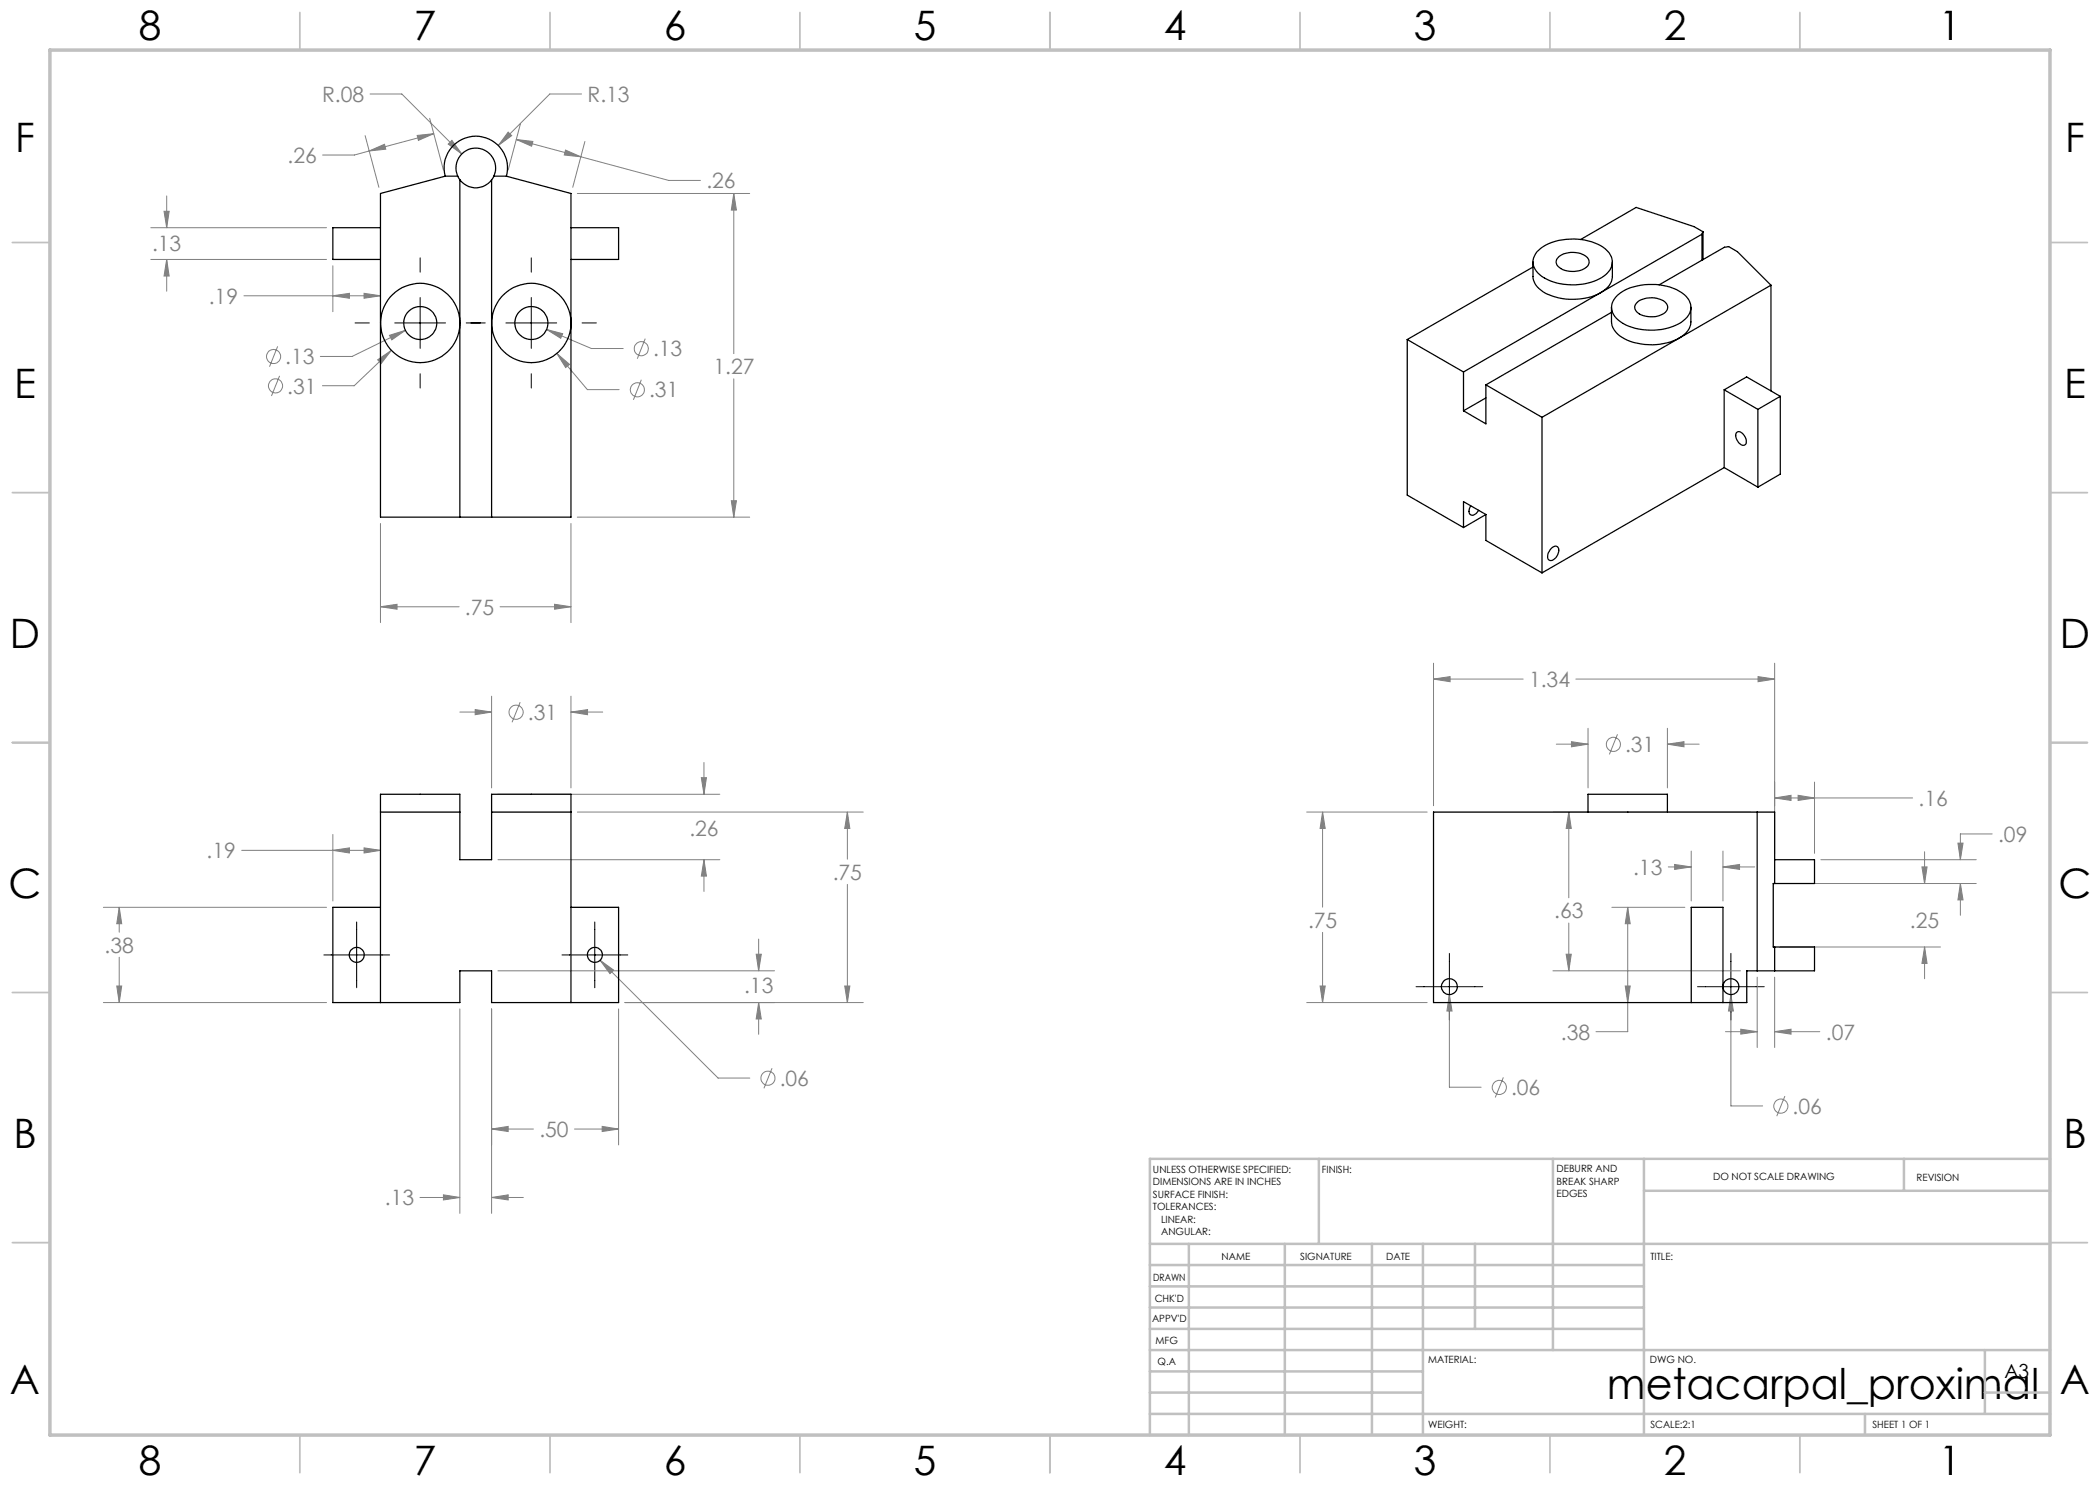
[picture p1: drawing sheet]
<svg xmlns="http://www.w3.org/2000/svg" width="420mm" height="297mm" viewBox="0 0 420 297" stroke-linecap="round" stroke-linejoin="round" font-family="sans-serif">
<g fill="none" stroke="#808080" stroke-width=".2">
<path d="M74 18.8h6.4l12 12M116.3 18.8h-6.3l-10.3 10.3M33.3 39.2v6.3M73 27.1l2.8 10.4M73.8 30.2l3.1-1.3 .3 .9zM73.8 30.2l-2.9 .8h-6.4M83.4 27.1l3.3-.4-3 1.4zM85.9 23.7l2.8 10.3M86.7 26.7l-12.9 3.5M89.6 28.8l.8-.7 2 2.7zM101.6 26.4l.7 .7-2.6 2zM103.3 27.9l3.3 .4-.3 .9z"/>
<path d="M103.3 27.9l12.9 3.5M104.1 24.8l-2.5 9.2M113.1 30l3.1 1.4-3.3-.4zM115.5 38.7h34.4M116.2 31.4l17.5 4.7h6.4M117 28.3l-2.5 9.2M146.8 38.7l.5 3.3h-1zM146.8 38.7v32M30.2 51.9h35.1M30.2 45.5h35.1M32.8 42.3h1l-.5 3.2zM33.3 51.9l.5 3.3h-1z"/>
<path d="M33.3 51.9v6.3M48.8 59.2h27.3M66.6 59.2l3.3-.5v1zM66.6 53.2v9.1M72.8 58.7l3.3 .5-3.3 .5zM55.5 69.3l-1.6 4M55.9 75.2l-1.6 4M75.5 72l2.8-1.9-2.1 2.6zM77.9 67.1l3.2-1-2.7 1.9zM78.3 70.1l-7.5 7h-6.3M81.1 66.1l-10.7 5.2h-6.3M109.3 65.9l3.2 .8-.4 1z"/>
<path d="M109.3 65.9l9 3.8h6.3M111.4 70.7l2.5 2.2-.8 .6zM111.4 70.7l6.1 7.2h6.3M128.3 75.9l-1.6 4.1M129 67.7l-1.5 4.1M146.8 75.8v27.6M76.1 104.7v19.8M114.2 104.7v19.8M115.5 103.4h34.4M146.3 100.2h1l-.5 3.2zM76.1 121.4l3.3-.5v.9zM76.1 121.4h15.7"/>
<path d="M98.3 139.2v18.4M100 121.4h14.2M110.9 120.9l3.3 .5-3.3 .4zM114.2 139.2v18.4M286.7 135.8l3.3-.5v1zM286.7 132.6v28.5M286.7 135.8h17.9M315.2 135.8h39.7M351.6 135.3l3.3 .5-3.3 .5zM354.9 132.6v38.1M92 142.4h6.3M95 141.9l3.3 .5-3.3 .5z"/>
<path d="M99.6 158.9h44.4M104 140.4l-1.6 4.1M114.2 142.4l3.3-.5v1zM114.2 142.4h6.3M140.3 155.5h1l-.5 3.4zM140.8 152.5v6.4M311.3 148.8h6.3M314.3 148.3l3.3 .5-3.3 .6zM317.6 145.7v11.9M323.5 146.9l-1.6 4M333.5 148.8l3.3-.5v1.1zM333.5 145.7v11.9"/>
<path d="M333.5 148.8h6.3M354.9 159.6l3.3-.5v1zM354.9 159.6h27.6M359.6 159.1l3.3 .5-3.3 .5zM362.9 156.4v14.3M48.3 170.1h27.8M66.6 170.1l3.3-.5v1zM66.6 166.9v13.3M72.8 169.6l3.3 .5-3.3 .5zM99.6 171.9h44.4M115.5 162.4h57.1M140.8 171.9l.5 3.3h-1z"/>
<path d="M140.8 171.9v6.4M169.5 162.4l.5 3.3h-1.1zM169.5 162.4v9.4M169.5 176.9v23.6M261.3 162.4h24.1M264.5 162.4l.5 3.3h-1zM264.5 162.4v19M310.6 162.4h39.6M313.8 162.4l.5 3.3h-1.1zM313.8 162.4v17.2M333.7 173.4h4.5M334.9 172.9l3.3 .5-3.3 .5z"/>
<path d="M338.2 170.2v10M344.6 173.4l3.3-.5v1zM344.6 170.2v10M344.6 173.4h6.3M355.9 176.7h39.4M364.2 171.9h31.1M384.4 173.4h1l-.5 3.3zM384.9 170.4v6.3M391.6 168.6h1l-.5 3.3zM392.1 176.7l.5 3.3h-1zM392.1 176.7v6.4M398.4 166.8h-6.3v5.1"/>
<path d="M20.7 181.5h44.6M23.4 197.2h.9l-.5 3.3zM23.8 181.5l.5 3.2h-.9zM23.8 181.5v4.9M23.8 191.4v9.1M99.6 194.2h55.3M120 192l2.7 2-.7 .7zM120 192l23.6 23.6h6.4M151.2 190.8h1.1l-.6 3.4zM151.7 187.8v6.4M168.9 197.2h1.1l-.5 3.3zM264 197.2h1l-.5 3.3z"/>
<path d="M264.5 186.5v14M289.9 198.9l.5 3.3h-1zM289.9 198.9v18.5h6.3M310.6 194.2h37.5M313.2 190.8h1.1l-.5 3.4zM313.8 184.6v9.6M322.4 181.5h14.6M325 197.2h1l-.5 3.3zM325.5 181.5l.5 3.2h-1zM325.5 181.5v24.8h-6.3M346.2 198.9l.5 3.3h-1zM346.2 198.9v22.3h6.3"/>
<path d="M351.4 195.4v14.1M354.9 195.4v14.1M355.9 189.4h32.2M384.9 189.4l.5 3.3h-1zM384.9 189.4v6.4M20.7 200.5h44.6M92 201.8v40.9M98.3 201.8v40.9M123.7 201.8v27.2M125 200.5h47.6M151.7 200.5l.6 3.3h-1.1zM151.7 200.5v6.4"/>
<path d="M154.4 213.6l-1.6 4.1M261.3 200.5h24.1M300.7 215.5l-1.7 4M345.1 206.3h6.3M348.2 205.8l3.2 .5-3.2 .5zM354.9 206.3l3.3-.5v1zM354.9 206.3h9.1M357 219.2l-1.6 4M84 239.5h8M88.7 239l3.3 .5-3.3 .5zM98.3 225.8l3.3-.5v1zM98.3 239.5l3.3-.5v1z"/>
<path d="M98.3 225.8h8.4M98.3 239.5h6.4M114.9 225.8h8.8M120.4 225.3l3.3 .5-3.3 .5z"/>
<circle cx="54.7" cy="71.3" r="1.41"/>
<circle cx="55.1" cy="77.2" r="1.42"/>
<circle cx="127.5" cy="78" r="1.4"/>
<circle cx="128.3" cy="69.7" r="1.41"/>
<circle cx="103.2" cy="142.4" r="1.42"/>
<circle cx="322.7" cy="148.9" r="1.41"/>
<circle cx="153.6" cy="215.6" r="1.42"/>
<circle cx="299.9" cy="217.5" r="1.41"/>
<circle cx="356.2" cy="221.2" r="1.41"/>
</g>
<g fill="none" stroke="#000" stroke-width=".2">
<path d="M84 51.6v2.8M84 59.5v10.2M106.3 51.6v2.8M106.3 59.5v10.2M71 64.6h2.9M79 64.6h10.1M84 74.8v2.8M93.2 64.6h3.8M101.2 64.6h10.1M106.3 74.8v2.8M116.4 64.6h2.9M64.8 191h13.1"/>
<path d="M71.3 184.4v13.2M112.4 191h13.2M119 184.4v13.2M283.2 197.3h13.3M289.9 190.7v13.3M339.5 197.3h13.3M346.2 190.7v13.3"/>
</g>
<g fill="none" stroke="#c0c0c0" stroke-width=".35">
<path d="M60 2.5v7.5M110 2.5v7.5M160 2.5v7.5M210 2.5v7.5M260 2.5v7.5M310 2.5v7.5M360 2.5v7.5M2.5 48.5h7.5M410 48.5h7.5M2.5 98.5h7.5M410 98.5h7.5M2.5 148.5h7.5"/>
<path d="M410 148.5h7.5M2.5 198.5h7.5M410 198.5h7.5M2.5 248.5h7.5M410 248.5h7.5M60 287v7.5M110 287v7.5M160 287v7.5M210 287v7.5M260 287v7.5M310 287v7.5M360 287v7.5"/>
</g>
<g fill="none" stroke="#c0c0c0" stroke-width=".5">
<path d="M263.8 231.8v17M310.6 231.8v38.2M328.8 231.8v55.2M328.8 238.2h81.2M380.8 231.8v6.4M410 231.8h-180v55.2M230 248.8h180M230 257.3h98.8M230 253h98.8M237.8 248.8v38.2M257 248.8v38.2M274.4 248.8v38.2"/>
<path d="M284.6 248.8v38.2M295 248.8v17M230 265.8h98.8M230 261.5h98.8M230 278.5h54.6M230 274.3h54.6M230 270h180M397 278.5h13M397 270v12.8M230 282.8h180M373 282.8v4.2"/>
</g>
<path d="M10 10h400v277h-400z" fill="none" stroke="#c0c0c0" stroke-width=".7"/>
<path d="M120.4 225.3l3.3 .5-3.3 .5zM98.3 225.8l3.3-.5v1zM98.3 239.5l3.3-.5v1zM88.7 239l3.3 .5-3.3 .5zM151.7 200.5l.6 3.3h-1.1zM151.2 190.8h1.1l-.6 3.4zM23.4 197.2h.9l-.5 3.3zM23.8 181.5l.5 3.2h-.9zM66.6 170.1l3.3-.5v1zM72.8 169.6l3.3 .5-3.3 .5zM169.5 162.4l.5 3.3h-1.1zM168.9 197.2h1.1l-.5 3.3zM114.2 142.4l3.3-.5v1zM95 141.9l3.3 .5-3.3 .5zM140.8 171.9l.5 3.3h-1zM140.3 155.5h1l-.5 3.4zM120 192l2 2.7 .7-.7zM351.6 135.3l3.3 .5-3.3 .5zM286.7 135.8l3.3-.5v1zM264.5 162.4l.5 3.3h-1zM264 197.2h1l-.5 3.3zM314.3 148.3l3.3 .5-3.3 .6zM333.5 148.8l3.3-.5v1.1zM289.9 198.9l-.5 3.3h1zM346.2 198.9l-.5 3.3h1zM325.5 181.5l.5 3.2h-1zM325 197.2h1l-.5 3.3zM384.4 173.4h1l-.5 3.3zM384.9 189.4l.5 3.3h-1zM359.6 159.1l3.3 .5-3.3 .5zM354.9 159.6l3.3-.5v1zM392.1 176.7l.5 3.3h-1zM391.6 168.6h1l-.5 3.3zM313.2 190.8h1.1l-.5 3.4zM313.8 162.4l.5 3.3h-1.1zM344.6 173.4l3.3-.5v1zM334.9 172.9l3.3 .5-3.3 .5zM354.9 206.3l3.3-.5v1zM348.2 205.8l3.2 .5-3.2 .5zM146.8 38.7l.5 3.3h-1zM146.3 100.2h1l-.5 3.2zM110.9 120.9l3.3 .5-3.3 .4zM76.1 121.4l3.3-.5v.9zM101.6 26.4l-1.9 2.7 2.6-2zM89.6 28.8l2.8 2-2-2.7zM73.8 30.2l3.1-1.3 .3 .9zM83.4 27.1l3.3-.4-3 1.4zM103.3 27.9l3.3 .4-.3 .9zM113.1 30l3.1 1.4-3.3-.4zM75.5 72l.7 .7 2.1-2.6zM111.4 70.7l1.7 2.8 .8-.6zM109.3 65.9l2.8 1.8 .4-1zM77.9 67.1l.5 .9 2.7-1.9zM33.3 51.9l.5 3.3h-1zM32.8 42.3h1l-.5 3.2zM66.6 59.2l3.3-.5v1zM72.8 58.7l3.3 .5-3.3 .5z" fill="#808080"/>
<g fill="none" stroke="#000" stroke-width=".25">
<path d="M89 35.2a6.3 6.3 0 0 1 6.2-8 6.3 6.3 0 0 1 6.1 8M89 35.2l-12.9 3.5v64.7h38.1v-64.7l-12.9-3.5M89 35.2h2.5M91.5 35.2l.5 .8M91.5 35.2a4 4 0 0 1 3.7-5.6 4 4 0 0 1 3.6 5.6M92 36a4 4 0 0 0 6.3 0M92 36v67.4M98.3 36v67.4M98.8 35.2l-.5 .8M98.8 35.2h2.5M76.1 45.5h-9.5v6.4h9.5M114.2 45.5h9.5v6.4h-9.5"/>
<path d="M306.6 52.4v2.9a4.3 4.3 0 0 0 3.2 3.6 12.6 12.6 0 0 0 10.3-.4M306.6 53.4l-25.2 14.5M307.4 50.4a10.6 10.6 0 0 1 8.8-2.5 7.9 7.9 0 0 1 5.9 3.1 3.1 3.1 0 0 1-1.2 4.1 11.8 11.8 0 0 1-12.9-.1 3 3 0 0 1-.6-4.6zM311.7 51.4a4.6 4.6 0 0 1 5.9 .3 1.48 1.48 0 0 1-.9 2.1 4.7 4.7 0 0 1-5.3-.8l-.2-.5a1.29 1.29 0 0 1 .5-1.1zM320.1 58.5l-27.4 15.9M322.5 52.4v2.9a3.9 3.9 0 0 1-2.4 3.2M323.5 59.1a11.3 11.3 0 0 1 9.2-2 7.5 7.5 0 0 1 5.1 3 3.1 3.1 0 0 1-1.2 4.1 11.9 11.9 0 0 1-12.5 .2 3.2 3.2 0 0 1-.6-5.3zM331.8 57l13.1-7.5 .8-.2 1.8 1 6.7 6.7M340.4 46.8v5.2M340.4 46.8l-20.3 11.7M340.6 46.4l-.2 .4M340.6 46.4l-1.8-1.1-11.6-3.8-11.1 6.4"/>
<path d="M340.6 46.4v5.5M354.2 57l-18.4 10.6M354.2 57v21.2M281.4 67.9v31.1l11.3 6.5M281.4 67.9l11.3 6.5M292.7 74.4v7.8M297.2 77l11.2 6.5M297.2 77v7.8l-4.5-2.6M297.2 79.6l-4.5 2.6M322.3 61.5v2.9a4.6 4.6 0 0 0 3.2 3.6 12.6 12.6 0 0 0 10.3-.4M322.3 62.5l-25.1 14.5M327.4 60.5a4.7 4.7 0 0 1 5.8 .1 1.41 1.41 0 0 1-.8 2.3 4.9 4.9 0 0 1-5.1-.5 1.25 1.25 0 0 1 .1-1.9z"/>
<path d="M335.8 67.6l-27.4 15.9M338.2 61.5v2.9a3.7 3.7 0 0 1-2.4 3.2M344.8 78l4.5-2.6 6.8 3.9M344.8 78v15.5M344.8 78l6.8 3.9M356.1 79.3l-4.5 2.6M356.1 79.3v15.5l-4.5 2.6M308.4 83.5v31.1M344.8 93.5l-36.4 21.1M344.8 93.5l6.8 3.9M347.4 86.5a1.28 1.28 0 0 1 1.6 .9 .98 .98 0 0 1-.3 1.7 1.92 1.92 0 0 1-1.3-2.6zM351.6 81.9v15.5"/>
<path d="M294.1 101.1a1.17 1.17 0 0 0 .3 1.9l.7-.2 .6-.7M297.2 102.9l-4.5-2.6v5.2M297.2 102.9v5.2l11.2 6.5M297.2 102.9l-4.5 2.6M310.2 109.7l.2-.2a.78 .78 0 0 1 1.1-.2 .78 .78 0 0 1 .2 1 1.78 1.78 0 0 1-1.9 1.7 1.55 1.55 0 0 1 .2-2zM76.1 162.4h15.9M98.3 162.4h15.9M317.6 162.4v-3.5h15.9v3.5M351.4 162.4v31.8M354.9 171.9h8v4.8h-8M354.9 176.7v-14.3h-68.2v38.1h62.7v-6.3h5.5M354.9 176.7h-.3v12.7h.3"/>
<path d="M76.1 181.5h-9.5v19h25.4v-6.3h6.3v6.3h25.4v-19h-9.5M354.9 189.4h8v4.8h-8M354.9 189.4v4.8M76.1 200.5v-41.6h15.9v13h6.3v-13h15.9v41.6M338.2 200.5v-19h6.4v19"/>
<circle cx="84" cy="64.6" r="3.3"/>
<circle cx="84" cy="64.6" r="7.9"/>
<circle cx="106.3" cy="64.6" r="3.3"/>
<circle cx="106.3" cy="64.6" r="7.9"/>
<circle cx="71.3" cy="191" r="1.5"/>
<circle cx="119" cy="191" r="1.5"/>
<circle cx="289.9" cy="197.3" r="1.59"/>
<circle cx="346.2" cy="197.3" r="1.6"/>
</g>
<text font-size="8.5" x="321.4" y="279.7">metacarpal_proximal</text>
<g font-size="8.1">
<text x="27.8" y="8">8</text>
<text x="82.8" y="8">7</text>
<text x="132.8" y="8">6</text>
<text x="182.8" y="8">5</text>
<text x="232.8" y="8">4</text>
<text x="282.8" y="8">3</text>
<text x="332.8" y="8">2</text>
<text x="387.8" y="8">1</text>
<text x="3" y="30.4">F</text>
<text x="413" y="30.4">F</text>
<text x="2.8" y="79.6">E</text>
<text x="412.8" y="79.6">E</text>
<text x="2" y="129.6">D</text>
<text x="412" y="129.6">D</text>
<text x="1.7" y="179.6">C</text>
<text x="411.7" y="179.6">C</text>
<text x="2.7" y="229.6">B</text>
<text x="412.7" y="229.6">B</text>
<text x="2" y="278.9">A</text>
<text x="412" y="278.9">A</text>
<text x="27.8" y="295">8</text>
<text x="82.8" y="295">7</text>
<text x="132.8" y="295">6</text>
<text x="182.8" y="295">5</text>
<text x="232.8" y="295">4</text>
<text x="282.8" y="295">3</text>
<text x="332.8" y="295">2</text>
<text x="387.8" y="295">1</text>
</g>
<g font-size="4.2" fill="#808080">
<text x="64.4" y="20.4">R.08</text>
<text x="117.5" y="20.4">R.13</text>
<text x="57.5" y="32.6">.26</text>
<text x="141.3" y="37.7">.26</text>
<text x="30.4" y="50.2">.13</text>
<text x="41.8" y="60.7">.19</text>
<text x="130.6" y="71.3">.13</text>
<text x="57.1" y="72.8">.13</text>
<text x="142.7" y="74.8">1.27</text>
<text x="57.5" y="78.7">.31</text>
<text x="129.8" y="79.5">.31</text>
<text x="93" y="122.9">.75</text>
<text x="305.8" y="137.4">1.34</text>
<text x="105.6" y="144">.31</text>
<text x="325" y="150.4">.31</text>
<text x="383.7" y="161.2">.16</text>
<text x="137.9" y="167.1">.26</text>
<text x="41.3" y="171.7">.19</text>
<text x="399.6" y="168.4">.09</text>
<text x="166.5" y="175.9">.75</text>
<text x="326.6" y="175">.13</text>
<text x="261.6" y="185.5">.75</text>
<text x="310.8" y="183.7">.63</text>
<text x="382" y="185.5">.25</text>
<text x="20.9" y="190.5">.38</text>
<text x="148.8" y="198.6">.13</text>
<text x="312.2" y="207.9">.38</text>
<text x="365.2" y="207.9">.07</text>
<text x="155.9" y="217.2">.06</text>
<text x="302.2" y="219">.06</text>
<text x="107.9" y="227.4">.50</text>
<text x="358.5" y="222.8">.06</text>
<text x="77" y="241.1">.13</text>
</g>
<text font-size="3.9" x="400.9" y="275.5">A3</text>
<g font-size="2">
<text x="230.6" y="234.6">UNLESS OTHERWISE SPECIFIED:</text>
<text x="230.6" y="237.1">DIMENSIONS ARE IN INCHES</text>
<text x="230.6" y="239.6">SURFACE FINISH:</text>
<text x="264.4" y="234.6">FINISH:</text>
<text x="311.3" y="234.5">DEBURR AND</text>
<text x="311.3" y="237">BREAK SHARP</text>
<text x="311.3" y="239.5">EDGES</text>
<text x="342.6" y="236">DO NOT SCALE DRAWING</text>
<text x="383.3" y="236.2">REVISION</text>
<text x="230.6" y="242.1">TOLERANCES:</text>
<text x="232.2" y="244.6">LINEAR:</text>
<text x="232.2" y="247.1">ANGULAR:</text>
<text x="244.3" y="252">NAME</text>
<text x="260" y="251.9">SIGNATURE</text>
<text x="277.2" y="251.9">DATE</text>
<text x="330.1" y="251.9">TITLE:</text>
<text x="230.6" y="256.1">DRAWN</text>
<text x="230.9" y="260.3">CHK'D</text>
<text x="230.4" y="264.4">APPV'D</text>
<text x="231.1" y="268.8">MFG</text>
<text x="231.5" y="273">Q.A</text>
<text x="285.6" y="272.5">MATERIAL:</text>
<text x="330" y="272.5">DWG NO.</text>
<text x="285.6" y="285.5">WEIGHT:</text>
<text x="330.1" y="285.6">SCALE:2:1</text>
<text x="374.5" y="285.6">SHEET 1 OF 1</text>
</g>
</svg>
